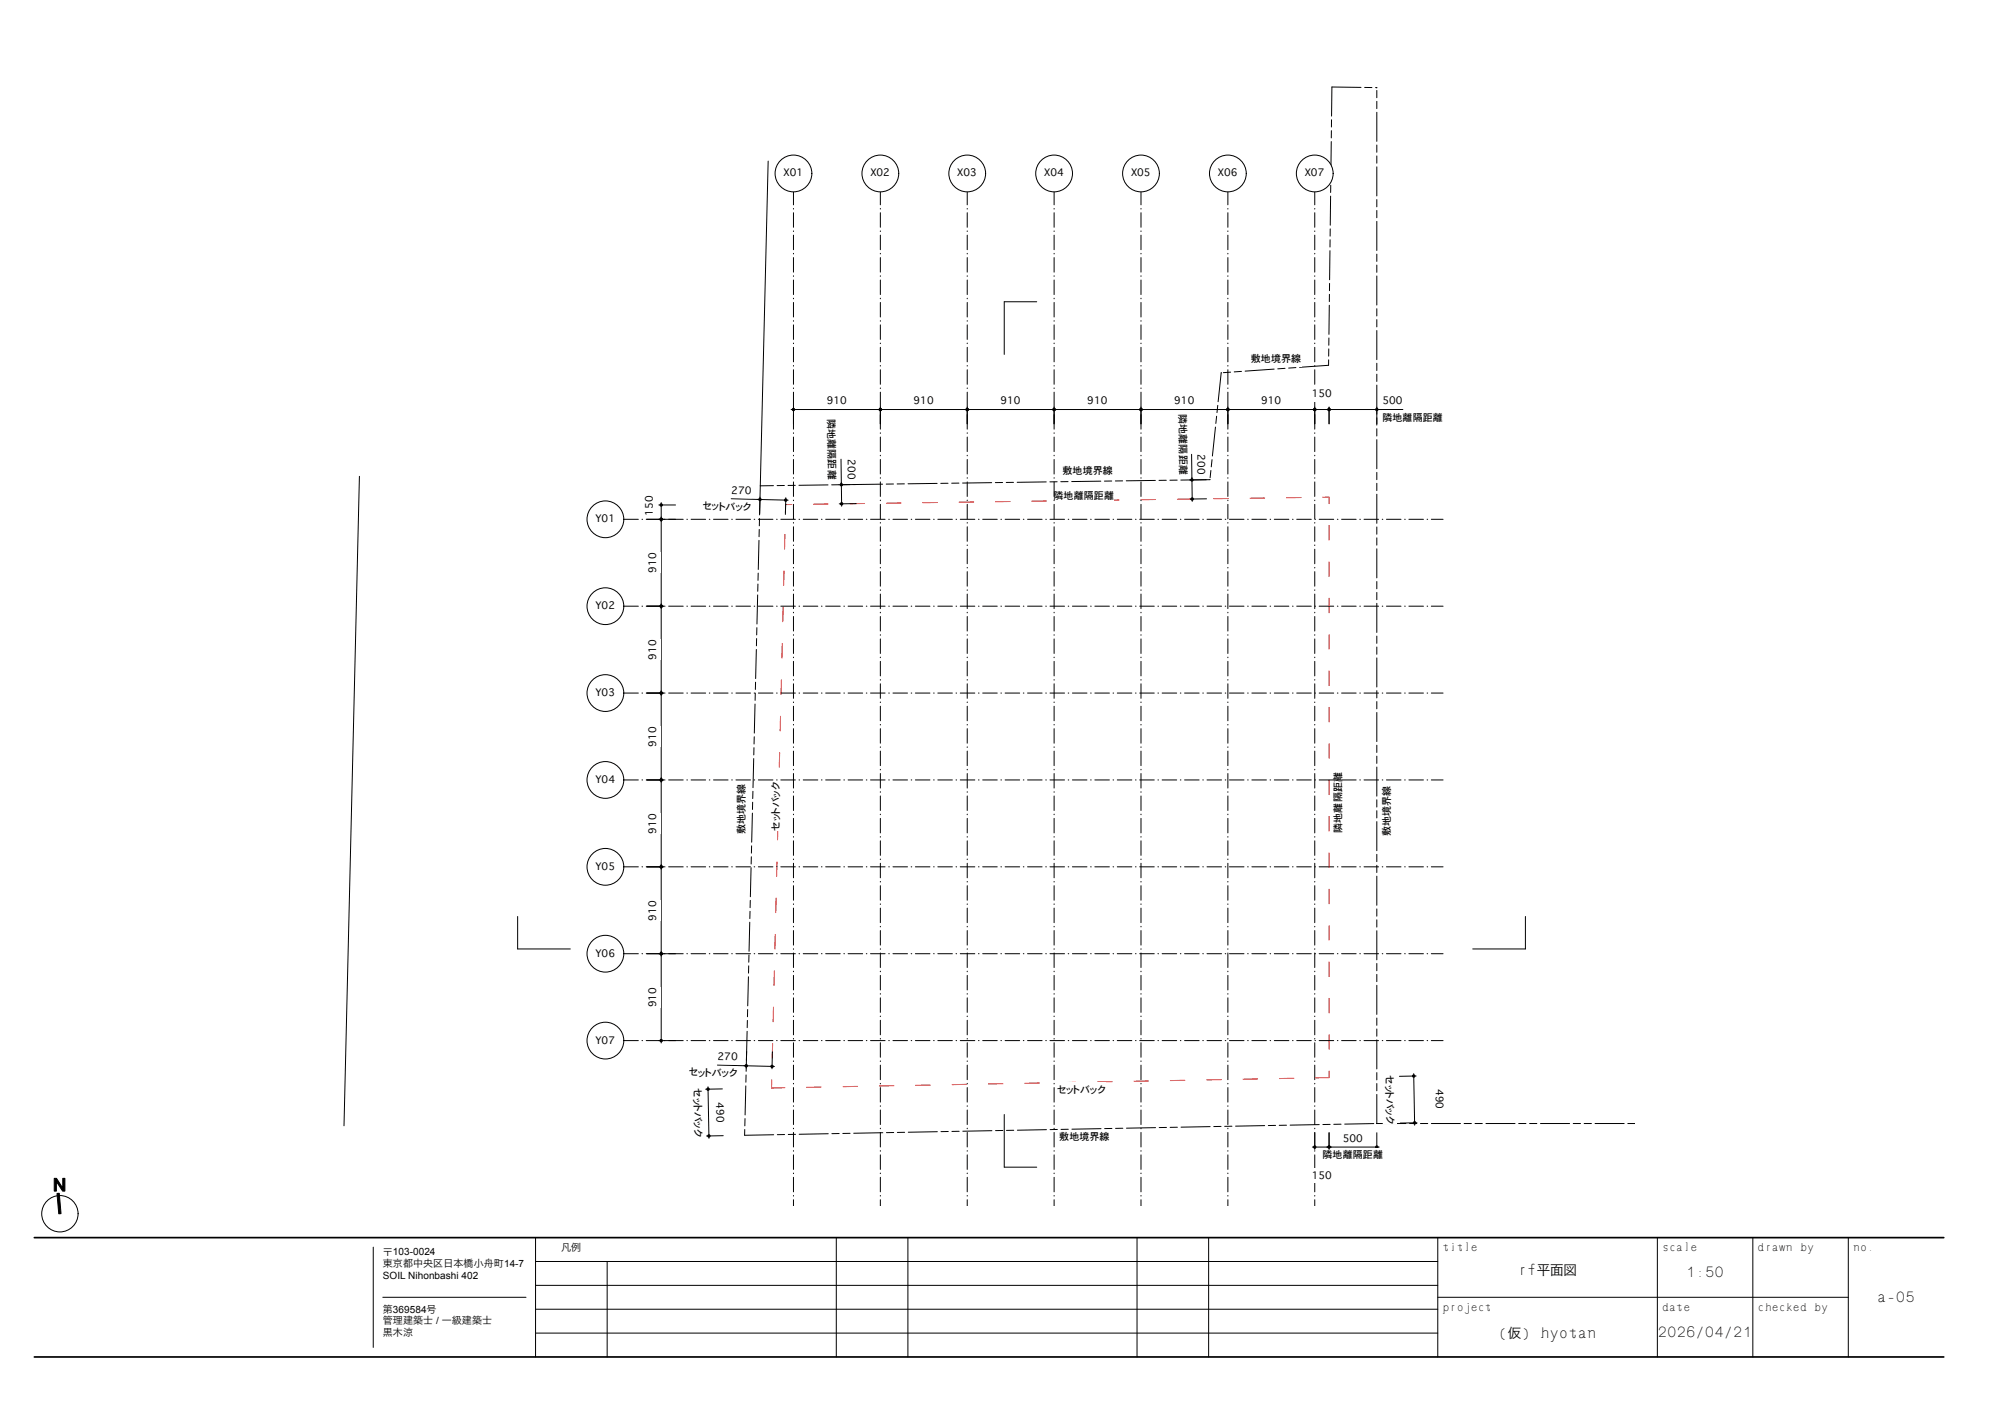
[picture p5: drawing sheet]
<svg xmlns="http://www.w3.org/2000/svg" width="420mm" height="297mm" viewBox="0 0 420 297" stroke-linecap="round" stroke-linejoin="round" font-family="sans-serif">
<path d="M160.9 33.7l-1.6 68.1M217.2 63.2h-6.8v11M255.9 78.1h-.1M75.3 99.8l-3.2 136M253.5 100.4v.1M108.4 192v6.8h11.1M319.5 192v6.8h-11M210.4 233.5v11h6.8M288.4 235.4h.1" fill="none" stroke="#000" stroke-width=".21"/>
<path d="M161.6 227.9l3-122.2" fill="none" stroke="#f00" stroke-width=".21" stroke-dasharray="3 4.6" stroke-dashoffset="1.4"/>
<path d="M278.4 225.7l-116.8 2.2" fill="none" stroke="#f00" stroke-width=".21" stroke-dasharray="3 4.6" stroke-dashoffset=".3"/>
<path d="M164.6 105.7l113.8-1.6M278.4 104.1v121.6" fill="none" stroke="#f00" stroke-width=".21" stroke-dasharray="3 4.6" stroke-dashoffset="1.7"/>
<path d="M279 18.2l9.4 .2M279 18.2l-.7 58.3M255.8 78.1l-2.3 22.4M278.3 76.5l-22.5 1.6M159.3 101.8l-3.3 136M253.5 100.5l-94.2 1.3M156 237.8l132.4-2.4M288.4 235.4h54.1" fill="none" stroke="#000" stroke-width=".21" stroke-dasharray="6.1 .8 1.5 .8 1.5 .8"/>
<g fill="#fff">
<path d="M221.4 226.8h10.3v3h-10.3z"/>
<path d="M161.1 163.7h3v10.3h-3z"/>
<path d="M278.9 161.7h3v12.7h-3z"/>
<path d="M220.7 102.4h12.7v3h-12.7z"/>
<path d="M222.6 97.3h10.6v3h-10.6z"/>
<path d="M221.9 236.7h10.6v3h-10.6z"/>
<path d="M153.9 164.1h3v10.6h-3z"/>
<path d="M289.1 164.5h3v10.6h-3z"/>
<path d="M262 73.8h10.6v2.9h-10.6z"/>
</g>
<g fill="none" stroke="#000" stroke-width=".21" stroke-dasharray="3 .8 .1 .8">
<path d="M130.7 108.8h171.6M130.7 127h171.6M130.7 145.2h171.6M130.7 163.4h171.6M130.7 181.6h171.6M130.7 199.8h171.6M130.7 218h171.6M166.2 252.5v-212.3M184.4 252.5v-212.3M202.6 252.5v-212.3M220.8 252.5v-212.3M239 252.5v-212.3"/>
<path d="M257.2 252.5v-212.3M275.4 252.5v-212.3"/>
</g>
<circle cx="126.8" cy="108.8" r="3.8" fill="#fff"/>
<circle cx="126.8" cy="108.8" r="3.8" fill="none" stroke="#000" stroke-width=".21"/>
<g fill="#fff">
<path d="M124.7 107.3h4.2v3h-4.2z"/>
<circle cx="166.2" cy="36.3" r="3.8"/>
</g>
<circle cx="166.2" cy="36.3" r="3.8" fill="none" stroke="#000" stroke-width=".21"/>
<g fill="#fff">
<path d="M164.1 34.8h4.2v3h-4.2z"/>
<circle cx="126.8" cy="127" r="3.8"/>
</g>
<circle cx="126.8" cy="127" r="3.8" fill="none" stroke="#000" stroke-width=".21"/>
<g fill="#fff">
<path d="M124.7 125.5h4.2v3h-4.2z"/>
<circle cx="126.8" cy="145.2" r="3.8"/>
</g>
<circle cx="126.8" cy="145.2" r="3.8" fill="none" stroke="#000" stroke-width=".21"/>
<g fill="#fff">
<path d="M124.7 143.7h4.2v3h-4.2z"/>
<circle cx="126.8" cy="163.4" r="3.8"/>
</g>
<circle cx="126.8" cy="163.4" r="3.8" fill="none" stroke="#000" stroke-width=".21"/>
<g fill="#fff">
<path d="M124.7 161.9h4.2v3h-4.2z"/>
<circle cx="126.8" cy="181.6" r="3.8"/>
</g>
<circle cx="126.8" cy="181.6" r="3.8" fill="none" stroke="#000" stroke-width=".21"/>
<g fill="#fff">
<path d="M124.7 180.1h4.2v3h-4.2z"/>
<circle cx="126.8" cy="199.8" r="3.8"/>
</g>
<circle cx="126.8" cy="199.8" r="3.8" fill="none" stroke="#000" stroke-width=".21"/>
<g fill="#fff">
<path d="M124.7 198.3h4.2v3h-4.2z"/>
<circle cx="126.8" cy="218" r="3.8"/>
</g>
<circle cx="126.8" cy="218" r="3.8" fill="none" stroke="#000" stroke-width=".21"/>
<g fill="#fff">
<path d="M124.7 216.5h4.2v3h-4.2z"/>
<circle cx="184.4" cy="36.3" r="3.8"/>
</g>
<circle cx="184.4" cy="36.3" r="3.8" fill="none" stroke="#000" stroke-width=".21"/>
<g fill="#fff">
<path d="M182.3 34.8h4.2v3h-4.2z"/>
<circle cx="202.6" cy="36.3" r="3.8"/>
</g>
<circle cx="202.6" cy="36.3" r="3.8" fill="none" stroke="#000" stroke-width=".21"/>
<g fill="#fff">
<path d="M200.5 34.8h4.2v3h-4.2z"/>
<circle cx="220.8" cy="36.3" r="3.8"/>
</g>
<circle cx="220.8" cy="36.3" r="3.8" fill="none" stroke="#000" stroke-width=".21"/>
<g fill="#fff">
<path d="M218.7 34.8h4.2v3h-4.2z"/>
<circle cx="239" cy="36.3" r="3.8"/>
</g>
<circle cx="239" cy="36.3" r="3.8" fill="none" stroke="#000" stroke-width=".21"/>
<g fill="#fff">
<path d="M236.9 34.8h4.2v3h-4.2z"/>
<circle cx="257.2" cy="36.3" r="3.8"/>
</g>
<circle cx="257.2" cy="36.3" r="3.8" fill="none" stroke="#000" stroke-width=".21"/>
<g fill="#fff">
<path d="M255.1 34.8h4.2v3h-4.2z"/>
<circle cx="275.4" cy="36.3" r="3.8"/>
</g>
<circle cx="275.4" cy="36.3" r="3.8" fill="none" stroke="#000" stroke-width=".21"/>
<path d="M273.3 34.8h4.2v3h-4.2z" fill="#fff"/>
<g fill="none" stroke="#000" stroke-width=".21">
<path d="M278.4 237.3v3.5M288.4 237.3v3.5M277.9 240.3h11"/>
<circle cx="278.4" cy="240.3" r=".25"/>
<circle cx="288.4" cy="240.3" r=".25"/>
</g>
<g fill="#000">
<circle cx="278.4" cy="240.3" r=".25"/>
<circle cx="288.4" cy="240.3" r=".25"/>
</g>
<g fill="#fff">
<path d="M281.3 237.1h4.3v3h-4.3z"/>
<path d="M277 240.5h12.8v3h-12.8z"/>
</g>
<g fill="none" stroke="#000" stroke-width=".21">
<path d="M275.4 237.3v3.5M278.4 237.3v3.5M274.9 240.3h4"/>
<circle cx="275.4" cy="240.3" r=".25"/>
<circle cx="278.4" cy="240.3" r=".25"/>
</g>
<g fill="#000">
<circle cx="275.4" cy="240.3" r=".25"/>
<circle cx="278.4" cy="240.3" r=".25"/>
</g>
<path d="M274.8 244.8h4.3v3h-4.3z" fill="#fff"/>
<g fill="none" stroke="#000" stroke-width=".21">
<path d="M138 105.8h3.5M138 108.8h3.5M138.5 105.3v4"/>
<circle cx="138.5" cy="108.8" r=".25"/>
<circle cx="138.5" cy="105.8" r=".25"/>
</g>
<g fill="#000">
<circle cx="138.5" cy="108.8" r=".25"/>
<circle cx="138.5" cy="105.8" r=".25"/>
</g>
<path d="M134.6 103.8h3v4.3h-3z" fill="#fff"/>
<g fill="none" stroke="#000" stroke-width=".21">
<path d="M135.5 108.8h3.5M138.5 108.3v19.2M135.5 127h3.5"/>
<circle cx="138.5" cy="108.8" r=".25"/>
<circle cx="138.5" cy="127" r=".25"/>
</g>
<g fill="#000">
<circle cx="138.5" cy="108.8" r=".25"/>
<circle cx="138.5" cy="127" r=".25"/>
</g>
<path d="M135.3 115.7h3v4.3h-3z" fill="#fff"/>
<g fill="none" stroke="#000" stroke-width=".21">
<path d="M135.5 127h3.5M138.5 126.5v19.2M135.5 145.2h3.5"/>
<circle cx="138.5" cy="127" r=".25"/>
<circle cx="138.5" cy="145.2" r=".25"/>
</g>
<g fill="#000">
<circle cx="138.5" cy="127" r=".25"/>
<circle cx="138.5" cy="145.2" r=".25"/>
</g>
<path d="M135.3 133.9h3v4.3h-3z" fill="#fff"/>
<g fill="none" stroke="#000" stroke-width=".21">
<path d="M135.5 145.2h3.5M138.5 144.7v19.2M135.5 163.4h3.5"/>
<circle cx="138.5" cy="145.2" r=".25"/>
<circle cx="138.5" cy="163.4" r=".25"/>
</g>
<g fill="#000">
<circle cx="138.5" cy="145.2" r=".25"/>
<circle cx="138.5" cy="163.4" r=".25"/>
</g>
<path d="M135.3 152.1h3v4.3h-3z" fill="#fff"/>
<g fill="none" stroke="#000" stroke-width=".21">
<path d="M135.5 163.4h3.5M138.5 162.9v19.2M135.5 181.6h3.5"/>
<circle cx="138.5" cy="163.4" r=".25"/>
<circle cx="138.5" cy="181.6" r=".25"/>
</g>
<g fill="#000">
<circle cx="138.5" cy="163.4" r=".25"/>
<circle cx="138.5" cy="181.6" r=".25"/>
</g>
<path d="M135.3 170.3h3v4.3h-3z" fill="#fff"/>
<g fill="none" stroke="#000" stroke-width=".21">
<path d="M135.5 181.6h3.5M135.5 199.8h3.5M138.5 181.1v19.2"/>
<circle cx="138.5" cy="199.8" r=".25"/>
<circle cx="138.5" cy="181.6" r=".25"/>
</g>
<g fill="#000">
<circle cx="138.5" cy="199.8" r=".25"/>
<circle cx="138.5" cy="181.6" r=".25"/>
</g>
<path d="M135.3 188.5h3v4.3h-3z" fill="#fff"/>
<g fill="none" stroke="#000" stroke-width=".21">
<path d="M138 199.8h3.5M138.5 199.3v19.2M138 218h3.5"/>
<circle cx="138.5" cy="199.8" r=".25"/>
<circle cx="138.5" cy="218" r=".25"/>
</g>
<g fill="#000">
<circle cx="138.5" cy="199.8" r=".25"/>
<circle cx="138.5" cy="218" r=".25"/>
</g>
<path d="M135.3 206.7h3v4.3h-3z" fill="#fff"/>
<g fill="none" stroke="#000" stroke-width=".21">
<path d="M165.7 85.8h19.2M166.2 85.3v3.5M184.4 85.3v3.5"/>
<circle cx="166.2" cy="85.8" r=".25"/>
<circle cx="184.4" cy="85.8" r=".25"/>
</g>
<g fill="#000">
<circle cx="166.2" cy="85.8" r=".25"/>
<circle cx="184.4" cy="85.8" r=".25"/>
</g>
<path d="M173.2 82.6h4.3v3h-4.3z" fill="#fff"/>
<g fill="none" stroke="#000" stroke-width=".21">
<path d="M183.9 85.8h19.2M184.4 85.3v3.5M202.6 85.3v3.5"/>
<circle cx="184.4" cy="85.8" r=".25"/>
<circle cx="202.6" cy="85.8" r=".25"/>
</g>
<g fill="#000">
<circle cx="184.4" cy="85.8" r=".25"/>
<circle cx="202.6" cy="85.8" r=".25"/>
</g>
<path d="M191.4 82.6h4.3v3h-4.3z" fill="#fff"/>
<g fill="none" stroke="#000" stroke-width=".21">
<path d="M202.1 85.8h19.2M202.6 85.3v3.5M220.8 85.3v3.5"/>
<circle cx="202.6" cy="85.8" r=".25"/>
<circle cx="220.8" cy="85.8" r=".25"/>
</g>
<g fill="#000">
<circle cx="202.6" cy="85.8" r=".25"/>
<circle cx="220.8" cy="85.8" r=".25"/>
</g>
<path d="M209.6 82.6h4.3v3h-4.3z" fill="#fff"/>
<g fill="none" stroke="#000" stroke-width=".21">
<path d="M220.3 85.8h19.2M220.8 85.3v3.5M239 85.3v3.5"/>
<circle cx="220.8" cy="85.8" r=".25"/>
<circle cx="239" cy="85.8" r=".25"/>
</g>
<g fill="#000">
<circle cx="220.8" cy="85.8" r=".25"/>
<circle cx="239" cy="85.8" r=".25"/>
</g>
<path d="M227.8 82.6h4.3v3h-4.3z" fill="#fff"/>
<g fill="none" stroke="#000" stroke-width=".21">
<path d="M238.5 85.8h19.2M239 85.3v3.5M257.2 85.3v3.5"/>
<circle cx="239" cy="85.8" r=".25"/>
<circle cx="257.2" cy="85.8" r=".25"/>
</g>
<g fill="#000">
<circle cx="239" cy="85.8" r=".25"/>
<circle cx="257.2" cy="85.8" r=".25"/>
</g>
<path d="M246 82.6h4.3v3h-4.3z" fill="#fff"/>
<g fill="none" stroke="#000" stroke-width=".21">
<path d="M256.7 85.8h19.2M257.2 85.3v3.5M275.4 85.3v3.5"/>
<circle cx="257.2" cy="85.8" r=".25"/>
<circle cx="275.4" cy="85.8" r=".25"/>
</g>
<g fill="#000">
<circle cx="257.2" cy="85.8" r=".25"/>
<circle cx="275.4" cy="85.8" r=".25"/>
</g>
<path d="M264.2 82.6h4.3v3h-4.3z" fill="#fff"/>
<g fill="none" stroke="#000" stroke-width=".21">
<path d="M274.9 85.8h4M275.4 85.3v3.5M278.4 85.3v3.5"/>
<circle cx="275.4" cy="85.8" r=".25"/>
<circle cx="278.4" cy="85.8" r=".25"/>
</g>
<g fill="#000">
<circle cx="275.4" cy="85.8" r=".25"/>
<circle cx="278.4" cy="85.8" r=".25"/>
</g>
<path d="M274.8 81.1h4.3v3h-4.3z" fill="#fff"/>
<path d="M288.4 235.4v-217" fill="none" stroke="#000" stroke-width=".21" stroke-dasharray="6.1 .8 1.5 .8 1.5 .8"/>
<g fill="none" stroke="#000" stroke-width=".21">
<path d="M288.4 18.4h.1M277.9 85.8h16M278.4 85.3v3.5M288.4 85.3v3.5"/>
<circle cx="278.4" cy="85.8" r=".25"/>
<circle cx="288.4" cy="85.8" r=".25"/>
</g>
<g fill="#000">
<circle cx="278.4" cy="85.8" r=".25"/>
<circle cx="288.4" cy="85.8" r=".25"/>
</g>
<g fill="#fff">
<path d="M289.6 82.6h4.3v3h-4.3z"/>
<path d="M289.6 86h12.7v3h-12.7z"/>
</g>
<g fill="none" stroke="#000" stroke-width=".21">
<path d="M153.2 104.5l11.9 .3M159.2 104.1l-.1 3.5M164.6 104.3l-.1 3.5"/>
<circle cx="159.2" cy="104.6" r=".25"/>
<circle cx="164.6" cy="104.8" r=".25"/>
</g>
<g fill="#000">
<circle cx="159.2" cy="104.6" r=".25"/>
<circle cx="164.6" cy="104.8" r=".25"/>
</g>
<g fill="#fff">
<path d="M153.3 101.3l4.2 .1v3l-4.3-.1z"/>
<path d="M147.2 104.5l10.3 .3-.1 3-10.3-.3z"/>
</g>
<g fill="none" stroke="#000" stroke-width=".21">
<path d="M148.3 227.7l.2 10.8M151.3 228.1l-3.5 .1M151.5 237.9l-3.5 .1"/>
<circle cx="148.3" cy="228.2" r=".25"/>
<circle cx="148.5" cy="238" r=".25"/>
</g>
<g fill="#000">
<circle cx="148.3" cy="228.2" r=".25"/>
<circle cx="148.5" cy="238" r=".25"/>
</g>
<g fill="#fff">
<path d="M149.2 230.9h3v4.2l-2.9 .1z"/>
<path d="M144.5 228h3l.2 10.2-3 .1z"/>
</g>
<g fill="none" stroke="#000" stroke-width=".21">
<path d="M150.3 223.1l11.9 .3M156.4 220.3l-.1 3.5M161.8 220.4l-.1 3.5"/>
<circle cx="156.3" cy="223.3" r=".25"/>
<circle cx="161.7" cy="223.4" r=".25"/>
</g>
<g fill="#000">
<circle cx="156.3" cy="223.3" r=".25"/>
<circle cx="161.7" cy="223.4" r=".25"/>
</g>
<g fill="#fff">
<path d="M150.4 219.9l4.3 .1-.1 3-4.3-.1z"/>
<path d="M144.3 223.2l10.3 .2-.1 3-10.2-.2z"/>
</g>
<g fill="none" stroke="#000" stroke-width=".21">
<path d="M296.1 224.9l.2 10.8M296.7 225.4l-3.5 .1M296.8 235.2l-3.5 .1"/>
<circle cx="296.2" cy="225.4" r=".25"/>
<circle cx="296.3" cy="235.2" r=".25"/>
</g>
<g fill="#000">
<circle cx="296.2" cy="225.4" r=".25"/>
<circle cx="296.3" cy="235.2" r=".25"/>
</g>
<g fill="#fff">
<path d="M299.9 228.1l3-.1 .1 4.3-3 .1z"/>
<path d="M289.5 225.3h3l.2 10.2-3 .1z"/>
</g>
<g fill="none" stroke="#000" stroke-width=".21">
<path d="M249.6 95.2l.2 9.8M252.7 100.5h-3.5M252.7 104.5h-3.5"/>
<circle cx="249.7" cy="100.5" r=".25"/>
<circle cx="249.7" cy="104.5" r=".25"/>
</g>
<g fill="#000">
<circle cx="249.7" cy="100.5" r=".25"/>
<circle cx="249.7" cy="104.5" r=".25"/>
</g>
<g fill="#fff">
<path d="M250 95.2l3-.1v4.3h-3z"/>
<path d="M246.2 86.8l2.9-.1 .2 12.8h-3z"/>
</g>
<g fill="none" stroke="#000" stroke-width=".21">
<path d="M176.2 96.2l.1 9.8M179.3 101.5h-3.5M179.3 105.5h-3.5"/>
<circle cx="176.3" cy="101.5" r=".25"/>
<circle cx="176.3" cy="105.5" r=".25"/>
</g>
<g fill="#000">
<circle cx="176.3" cy="101.5" r=".25"/>
<circle cx="176.3" cy="105.5" r=".25"/>
</g>
<g fill="#fff">
<path d="M176.7 96.2l3-.1 .1 4.3-3 .1z"/>
<path d="M172.5 87.8l3-.1 .2 12.8h-3z"/>
</g>
<path d="M112.2 259.3v25M387.2 259.3v25M78.2 261.3v21M112.2 279.3h189M112.2 274.3h189M112.2 269.3h189M112.2 264.3h189M301.2 271.8h86" fill="none" stroke="#000" stroke-width=".21"/>
<path d="M7.2 259.3h400M7.2 284.3h400" fill="none" stroke="#000" stroke-width=".36"/>
<g fill="#fff">
<path d="M393.2 270.4h8v2.8h-8z"/>
<path d="M353.2 265.1h8v2.8h-8z"/>
</g>
<path d="M301.2 259.3v25M347.2 259.3v25" fill="none" stroke="#000" stroke-width=".21"/>
<g fill="#fff">
<path d="M347.3 277.6h19.8v2.8h-19.8z"/>
<path d="M313.9 277.8h20.6v2.8h-20.6z"/>
</g>
<path d="M175.2 259.3v25M190.2 259.3v25M367.2 259.3v25M127.2 264.3v20" fill="none" stroke="#000" stroke-width=".21"/>
<g fill="#fff">
<path d="M318 264.7h12.4v2.8h-12.4z"/>
<path d="M377.2 264.7v2.8z"/>
<path d="M377.2 277.2v2.8z"/>
</g>
<g fill="none" stroke="#000" stroke-width=".21">
<path d="M11.4 246.8h.4l1.3 2.1v-2.1h.5v2.7h-.5l-1.3-2v2h-.4zM11.9 250h.5l.4 4.2-.5 .1zM238.2 259.3v25M253.2 259.3v25M80.2 271.8h30"/>
<circle cx="12.6" cy="254.2" r="3.8"/>
</g>
<path d="M11.4 246.8h.4l1.3 2.1v-2.1h.5v2.7h-.5l-1.3-2v2h-.4zM11.9 250h.5l.4 4.2-.5 .1z" fill="#000"/>
<g font-size="2.8">
<text x="318" y="267.1">RF平面図</text>
<text x="353.2" y="267.5">1:50</text>
<text x="393.2" y="272.8">A-05</text>
<text x="313.9" y="280.2">(仮) Hyotan</text>
<text x="347.3" y="280">2026/04/21</text>
</g>
<g font-size="2.1">
<text x="164.1" y="37">X01</text>
<text x="182.3" y="37">X02</text>
<text x="200.5" y="37">X03</text>
<text x="218.7" y="37">X04</text>
<text x="236.9" y="37">X05</text>
<text x="255.1" y="37">X06</text>
<text x="273.3" y="37">X07</text>
<text x="262" y="75.9">敷地境界線</text>
<text x="274.8" y="83.2">150</text>
<text x="173.2" y="84.7">910</text>
<text x="173.4" y="87.8" transform="rotate(89 173.4 87.8)">隣地離隔距離</text>
<text x="191.4" y="84.7">910</text>
<text x="209.6" y="84.7">910</text>
<text x="227.8" y="84.7">910</text>
<text x="246" y="84.7">910</text>
<text x="247" y="86.7" transform="rotate(89 247 86.7)">隣地離隔距離</text>
<text x="264.2" y="84.7">910</text>
<text x="289.6" y="84.7">500</text>
<text x="289.6" y="88.1">隣地離隔距離</text>
<text x="250.8" y="95.2" transform="rotate(89 250.8 95.2)">200</text>
<text x="177.6" y="96.2" transform="rotate(89 177.6 96.2)">200</text>
<text x="222.6" y="99.4">敷地境界線</text>
<text x="147.2" y="106.7" transform="rotate(1 147.2 106.7)">セットバック</text>
<text x="153.2" y="103.4" transform="rotate(1 153.2 103.4)">270</text>
<text x="220.7" y="104.5">隣地離隔距離</text>
<text x="124.7" y="109.4">Y01</text>
<text x="136.7" y="108.1" transform="rotate(-90 136.7 108.1)">150</text>
<text x="137.4" y="120" transform="rotate(-90 137.4 120)">910</text>
<text x="124.7" y="127.6">Y02</text>
<text x="137.4" y="138.2" transform="rotate(-90 137.4 138.2)">910</text>
<text x="124.7" y="145.8">Y03</text>
<text x="137.4" y="156.4" transform="rotate(-90 137.4 156.4)">910</text>
<text x="124.7" y="164">Y04</text>
<text x="163.2" y="174" transform="rotate(-90 163.2 174)">セットバック</text>
<text x="137.4" y="174.6" transform="rotate(-90 137.4 174.6)">910</text>
<text x="156" y="174.7" transform="rotate(-90 156 174.7)">敷地境界線</text>
<text x="281" y="174.4" transform="rotate(-90 281 174.4)">隣地離隔距離</text>
<text x="291.2" y="175.1" transform="rotate(-90 291.2 175.1)">敷地境界線</text>
<text x="124.7" y="182.2">Y05</text>
<text x="137.4" y="192.8" transform="rotate(-90 137.4 192.8)">910</text>
<text x="124.7" y="200.4">Y06</text>
<text x="137.4" y="211" transform="rotate(-90 137.4 211)">910</text>
<text x="124.7" y="218.6">Y07</text>
<text x="144.3" y="225.3" transform="rotate(1 144.3 225.3)">セットバック</text>
<text x="150.3" y="222" transform="rotate(1 150.3 222)">270</text>
<text x="290.3" y="225.3" transform="rotate(89 290.3 225.3)">セットバック</text>
<text x="145.4" y="228" transform="rotate(89 145.4 228)">セットバック</text>
<text x="150" y="230.9" transform="rotate(89 150 230.9)">490</text>
<text x="221.4" y="229">セットバック</text>
<text x="300.8" y="228.1" transform="rotate(89 300.8 228.1)">490</text>
<text x="221.9" y="238.8">敷地境界線</text>
<text x="281.3" y="239.2">500</text>
<text x="277" y="242.6">隣地離隔距離</text>
<text x="274.8" y="246.9">150</text>
<text x="80.2" y="263">〒103-0024</text>
<text x="117.6" y="262.2">凡例</text>
<text x="302.2" y="262.1">title</text>
<text x="348.2" y="262.1">scale</text>
<text x="368.2" y="262.1">drawn</text>
<text x="377.1" y="262.1">by</text>
<text x="388.2" y="262.1">No.</text>
<text x="80.2" y="267.8">SOIL Nihonbashi 402</text>
<text x="80.2" y="265.4">東京都中央区日本橋小舟町14-7</text>
<text x="80.2" y="275">第369584号</text>
<text x="302.2" y="274.6">project</text>
<text x="348.2" y="274.6">date</text>
<text x="368.2" y="274.6">checked</text>
<text x="380" y="274.6">by</text>
<text x="80.2" y="277.5">管理建築士 / 一級建築士</text>
<text x="80.2" y="279.9">黒木涼</text>
</g>
</svg>
